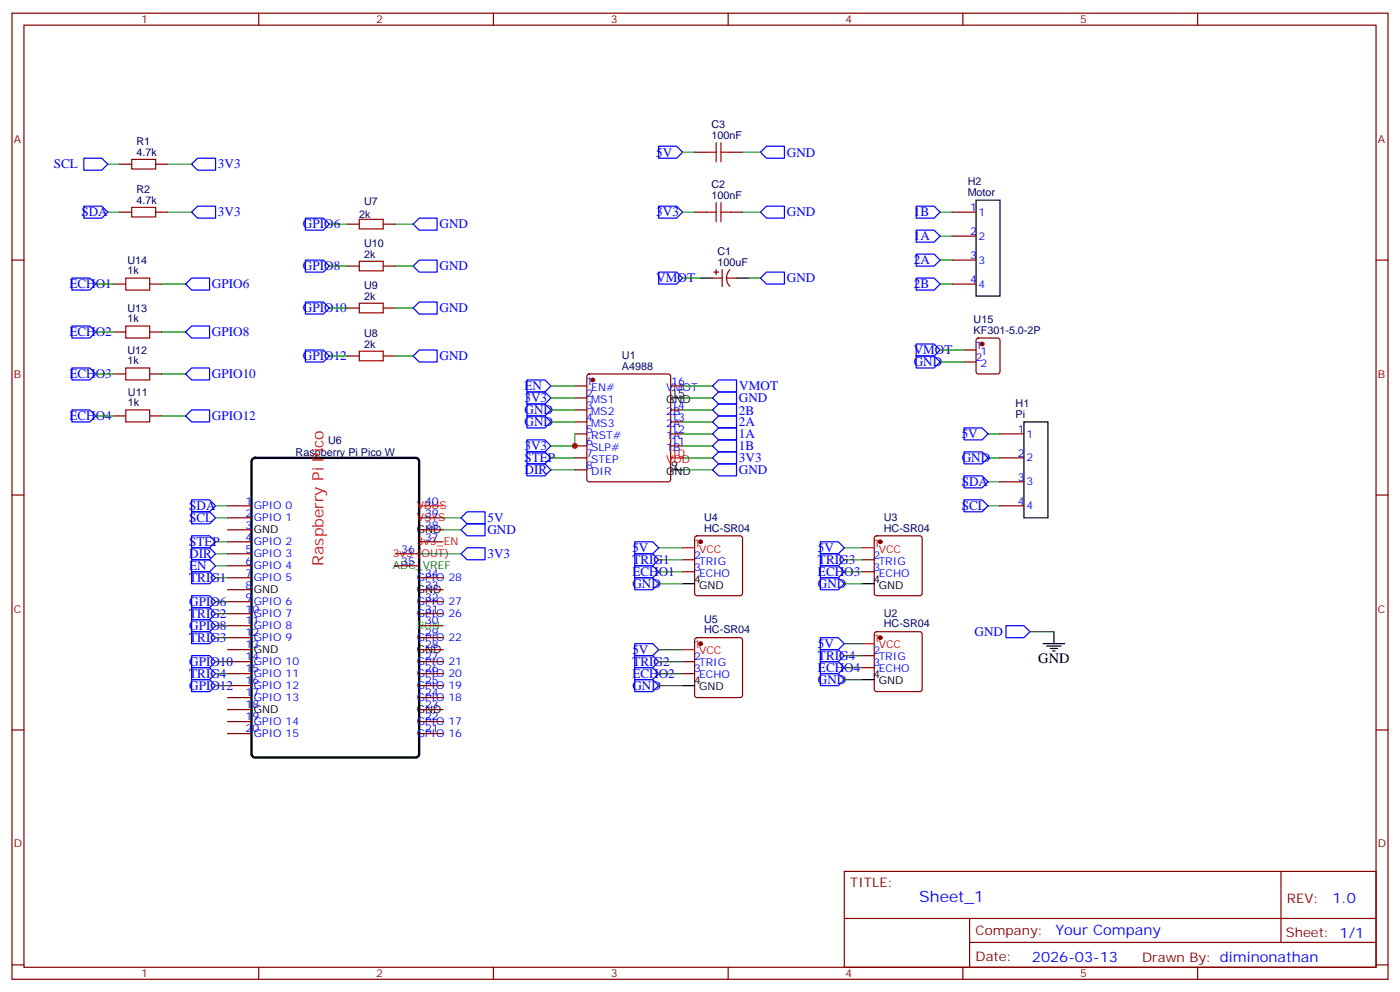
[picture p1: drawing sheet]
<svg xmlns="http://www.w3.org/2000/svg" width="412mm" height="292mm" viewBox="0 0 412 292" stroke-linecap="round" stroke-linejoin="round" font-family="sans-serif">
<g fill="none" stroke="#870000" stroke-width=".35">
<path d="M3.5 3.9h405.4v284.3h-405.4zM7.1 7.4h398.2v277.3h-398.2zM76.2 3.9v3.5M145.3 3.9v3.5M214.5 3.9v3.5M283.6 3.9v3.5M352.8 3.9v3.5M35.3 48.3h3.5M45.9 48.3h3.5M204.6 44.8h3.5M215.2 44.8h3.5M3.5 76.6h3.6"/>
<path d="M35.3 62.4h3.5M45.9 62.4h3.5M102.3 66h3.5M102.3 78.3h3.5M112.9 66h3.5M112.9 78.3h3.5M204.6 62.4h3.5M211 79.4v1.4M212.7 79.4v4.9M215 79.4a3.5 3.5 0 0 0 0 4.9M215.2 62.4h3.5M280.5 76.6h7"/>
<path d="M280.5 62.4h7M280.5 69.5h7M405.3 76.6h3.6M33.5 83.6h3.5M33.5 97.7h3.5M44.1 83.6h3.5M44.1 97.7h3.5M102.3 90.7h3.5M112.9 90.7h3.5M209.9 81.8h2.8M210.3 80.1h1.4M214.1 81.8h2.9"/>
<path d="M280.5 83.6h7M287.7 99.7l.5-.2h5.7l.6 .4 .1 9.5-.5 .6-5.9 .1-.6-.5-.1-9.4zM33.5 110.1h3.5M44.1 110.1h3.5M102.3 104.8h3.5M112.9 104.8h3.5M169.3 113.6h3.6M169.3 117.1h3.6M173.1 110.3l.5-.2h23.2l.5 .2 .3 .5v30.3l-.3 .5-.5 .2h-23.2l-.5-.2-.2-.5v-30.3zM197.6 113.6h3.5M284 103h3.5M284 106.5h3.5"/>
<path d="M33.5 122.4h3.5M44.1 122.4h3.5M169.3 120.6h3.6M169.3 124.2h3.6M169.3 127.7h3.6M169.3 131.2h3.6M169.3 134.8h3.6M169.3 138.3h3.6M197.6 120.6h3.5M197.6 124.2h3.5M197.6 127.7h3.5M197.6 131.2h3.5"/>
<path d="M294.6 127.7h7M294.6 134.8h7M3.5 145.7h3.6M67 148.9h7.1M67 152.4h7.1M67 155.9h7.1M67 159.5h7.1M123.5 152.4h7M123.5 155.9h7M123.5 159.5h7M204.8 157.9l.5-.2h12.7l.5 .2 .2 .5v16.2l-.2 .5-.5 .2h-12.7l-.5-.2-.2-.5v-16.2zM257.8 157.9l.4-.2h12.7l.5 .2 .2 .5v16.2l-.2 .5-.5 .2h-12.7l-.5-.2-.2-.5v-16.2z"/>
<path d="M294.6 148.9h7M294.6 141.8h7M405.3 145.7h3.6M67 163h7.1M67 166.5h7.1M67 170h7.1M67 173.6h7.1M67 177.1h7.1M116.4 163h7.1M116.4 166.5h7.1M123.5 170h7M123.5 173.6h7"/>
<path d="M123.5 177.1h7M201.1 164.7h3.5M201.1 168.3h3.5M254 164.7h3.5M254 168.3h3.5M67 194.7h7.1M67 198.3h7.1M67 180.6h7.1M67 184.1h7.1M67 187.7h7.1M67 191.2h7.1M123.5 194.7h7"/>
<path d="M123.5 198.3h7M123.5 180.6h7M123.5 184.1h7M123.5 187.7h7M123.5 191.2h7M201.1 194.7h3.5M201.1 198.3h3.5M204.8 187.9l.5-.2h12.7l.5 .2 .2 .5v16.2l-.2 .5-.5 .2h-12.7l-.5-.2-.2-.5v-16.2zM254 193h3.5M254 196.5h3.5M257.8 186.1l.4-.2h12.7l.5 .2 .2 .5v16.2l-.2 .5-.5 .3h-12.7l-.5-.3-.2-.5v-16.2zM3.5 214.8h3.6"/>
<path d="M67 201.8h7.1M67 205.3h7.1M67 208.8h7.1M67 212.4h7.1M67 215.9h7.1M123.5 201.8h7M123.5 205.3h7M123.5 208.8h7M123.5 212.4h7M123.5 215.9h7M405.3 214.8h3.6M248.7 256.5h156.6v28.2h-156.6z"/>
<path d="M377.3 256.5v20.9M248.7 270.3h156.5M285.6 277.4h119.6M285.6 270.3v14.1M3.5 284h3.6M76.2 284.7v3.5M145.3 284.7v3.5M214.5 284.7v3.5M283.6 284.7v3.5M352.8 284.7v3.5M405.3 284h3.6"/>
</g>
<g fill="#870000" stroke="#870000" stroke-width=".35">
<circle cx="174.6" cy="111.8" r=".53"/>
<circle cx="259.3" cy="187.7" r=".53"/>
<circle cx="259.3" cy="159.5" r=".53"/>
<circle cx="206.4" cy="159.5" r=".53"/>
<circle cx="206.4" cy="189.4" r=".53"/>
<circle cx="289.3" cy="101.2" r=".53"/>
</g>
<g fill="none" stroke="#000" stroke-width=".35">
<path d="M287.5 58.9h7.1v28.2h-7.1zM206.4 81.8h3.5M217 81.8h3.5M197.6 117.1h3.5M197.6 138.3h3.5M301.6 124.2h7.1v28.2h-7.1zM201.1 171.8h3.5M254 171.8h3.5M307.3 189.4h6.3M308.3 190.1h4.3M309.4 190.9h2.1M310.1 191.6h.7"/>
<path d="M310.4 185.9v3.5M201.1 201.8h3.5M254 200h3.5"/>
</g>
<path d="M197.6 134.8h3.5M123.5 148.9h7M201.1 161.2h3.5M254 161.2h3.5M201.1 191.2h3.5M254 189.4h3.5" fill="none" stroke="#f00" stroke-width=".35"/>
<g fill="none" stroke="#a10000" stroke-width=".35">
<path d="M38.8 46.9h7.1v2.8h-7.1zM208.1 44.8h2.9M211 42v5.6M211 59.6v5.7M212.4 42v5.6M212.4 59.6v5.7M212.4 44.8h2.8M38.8 61h7.1v2.9h-7.1zM105.8 64.6h7.1v2.8h-7.1zM105.8 76.9h7.1v2.8h-7.1zM208.1 62.4h2.9M212.4 62.4h2.8"/>
<path d="M37 96h7.1v3.5h-7.1zM37 81.8h7.1v3.6h-7.1zM105.8 89.3h7.1v2.8h-7.1zM37 108.3h7.1v3.5h-7.1zM105.8 103.4h7.1v2.8h-7.1zM37 120.6h7.1v3.6h-7.1z"/>
</g>
<g fill="none" stroke="#00f" stroke-width=".35">
<path d="M24.7 46.6h5.3l1.7 1.7-1.7 1.8h-5.3zM56.4 48.3l1.8-1.7h5.3v3.5h-5.3zM194 43h5.3l1.8 1.8-1.8 1.8h-5.3zM224 44.8l1.8-1.8h5.3v3.6h-5.3zM24.7 60.7h5.3l1.7 1.7-1.7 1.8h-5.3zM56.4 62.4l1.8-1.7h5.3v3.5h-5.3zM90 64.2h5.2l1.8 1.8-1.8 1.7h-5.2zM90 76.6h5.2l1.8 1.7-1.8 1.8h-5.2zM121.7 66l1.8-1.8h5.3v3.5h-5.3zM121.7 78.3l1.8-1.7h5.3v3.5h-5.3zM194 60.7h5.3l1.8 1.7-1.8 1.8h-5.3zM224 62.4l1.8-1.7h5.3v3.5h-5.3z"/>
<path d="M269.9 74.8h5.3l1.7 1.8-1.7 1.7h-5.3zM269.9 67.7h5.3l1.7 1.8-1.7 1.8h-5.3zM269.9 60.7h5.3l1.7 1.7-1.7 1.8h-5.3zM21.2 81.8h5.3l1.7 1.8-1.7 1.8h-5.3zM21.2 96h5.3l1.7 1.7-1.7 1.8h-5.3zM54.7 83.6l1.7-1.8h5.3v3.6h-5.3zM54.7 97.7l1.7-1.7h5.3v3.5h-5.3zM90 88.9h5.2l1.8 1.8-1.8 1.7h-5.2zM121.7 90.7l1.8-1.8h5.3v3.5h-5.3zM194 80.1h5.3l1.8 1.7-1.8 1.8h-5.3zM224 81.8l1.8-1.7h5.3v3.5h-5.3zM269.9 81.8h5.3l1.7 1.8-1.7 1.8h-5.3z"/>
<path d="M21.2 108.3h5.3l1.7 1.8-1.7 1.7h-5.3zM54.7 110.1l1.7-1.8h5.3v3.5h-5.3zM90 103h5.2l1.8 1.8-1.8 1.7h-5.2zM121.7 104.8l1.8-1.8h5.3v3.5h-5.3zM155.2 118.9h5.3l1.8 1.7-1.8 1.8h-5.3zM155.2 115.4h5.3l1.8 1.7-1.8 1.8h-5.3zM155.2 111.8h5.3l1.8 1.8-1.8 1.8h-5.3zM209.9 113.6l1.8-1.8h5.3v3.6h-5.3zM209.9 117.1l1.8-1.7h5.3v3.5h-5.3zM269.9 104.8h5.3l1.7 1.7-1.7 1.8h-5.3zM269.9 101.2h5.3l1.7 1.8-1.7 1.8h-5.3zM21.2 120.6h5.3l1.7 1.8-1.7 1.8h-5.3z"/>
<path d="M54.7 122.4l1.7-1.8h5.3v3.6h-5.3zM155.2 136.5h5.3l1.8 1.8-1.8 1.8h-5.3zM155.2 133h5.3l1.8 1.8-1.8 1.7h-5.3zM155.2 129.5h5.3l1.8 1.7-1.8 1.8h-5.3zM155.2 122.4h5.3l1.8 1.8-1.8 1.7h-5.3zM209.9 120.6l1.8-1.7h5.3v3.5h-5.3zM209.9 124.2l1.8-1.8h5.3v3.5h-5.3zM209.9 127.7l1.8-1.8h5.3v3.6h-5.3zM209.9 131.2l1.8-1.7h5.3v3.5h-5.3zM209.9 134.8l1.8-1.8h5.3v3.5h-5.3zM209.9 138.3l1.8-1.8h5.3v3.6h-5.3zM284 125.9h5.3l1.7 1.8-1.7 1.8h-5.3z"/>
<path d="M284 133h5.3l1.7 1.8-1.7 1.7h-5.3zM56.4 157.7h5.3l1.8 1.8-1.8 1.7h-5.3zM56.4 147.1h5.3l1.8 1.8-1.8 1.7h-5.3zM56.4 150.6h5.3l1.8 1.8-1.8 1.8h-5.3zM135.8 152.4l1.8-1.8h5.3v3.6h-5.3zM135.8 155.9l1.8-1.7h5.3v3.5h-5.3zM187 159.5h5.3l1.7 1.7-1.7 1.8h-5.3zM241.7 159.5h5.2l1.8 1.7-1.8 1.8h-5.2zM284 140.1h5.3l1.7 1.7-1.7 1.8h-5.3zM284 147.1h5.3l1.7 1.8-1.7 1.7h-5.3zM56.4 161.2h5.3l1.8 1.8-1.8 1.7h-5.3zM56.4 164.7h5.3l1.8 1.8-1.8 1.8h-5.3z"/>
<path d="M56.4 168.3h5.3l1.8 1.7-1.8 1.8h-5.3zM56.4 178.9h5.3l1.8 1.7-1.8 1.8h-5.3zM56.4 175.3h5.3l1.8 1.8-1.8 1.8h-5.3zM135.8 163l1.8-1.8h5.3v3.5h-5.3zM187 163h5.3l1.7 1.7-1.7 1.8h-5.3zM187 166.5h5.3l1.7 1.8-1.7 1.7h-5.3zM187 170h5.3l1.7 1.8-1.7 1.8h-5.3zM241.7 163h5.2l1.8 1.7-1.8 1.8h-5.2zM241.7 166.5h5.2l1.8 1.8-1.8 1.7h-5.2zM241.7 170h5.2l1.8 1.8-1.8 1.8h-5.2zM56.4 185.9h5.3l1.8 1.8-1.8 1.7h-5.3zM56.4 196.5h5.3l1.8 1.8-1.8 1.7h-5.3z"/>
<path d="M56.4 182.4h5.3l1.8 1.7-1.8 1.8h-5.3zM56.4 193h5.3l1.8 1.7-1.8 1.8h-5.3zM187 189.4h5.3l1.7 1.8-1.7 1.8h-5.3zM187 193h5.3l1.7 1.7-1.7 1.8h-5.3zM187 196.5h5.3l1.7 1.8-1.7 1.7h-5.3zM241.7 187.7h5.2l1.8 1.7-1.8 1.8h-5.2zM241.7 191.2h5.2l1.8 1.8-1.8 1.7h-5.2zM241.7 194.7h5.2l1.8 1.8-1.8 1.8h-5.2zM241.7 198.3h5.2l1.8 1.7-1.8 1.8h-5.2zM296.3 184.1h5.3l1.8 1.8-1.8 1.8h-5.3zM56.4 200h5.3l1.8 1.8-1.8 1.8h-5.3zM187 200h5.3l1.7 1.8-1.7 1.8h-5.3z"/>
</g>
<g fill="none" stroke="#008700" stroke-width=".35">
<path d="M31.7 48.3h3.6M49.4 48.3h7M201.1 44.8h3.5M218.7 44.8h5.3M31.7 62.4h3.6M49.4 62.4h7M97 66h5.3M97 78.3h5.3M116.4 66h5.3M116.4 78.3h5.3M201.1 62.4h3.5M218.7 62.4h5.3"/>
<path d="M276.9 62.4h3.6M276.9 69.5h3.6M276.9 76.6h3.6M28.2 83.6h5.3M28.2 97.7h5.3M47.6 83.6h7.1M47.6 97.7h7.1M97 90.7h5.3M116.4 90.7h5.3M201.1 81.8h5.3M220.5 81.8h3.5M276.9 83.6h3.6"/>
<path d="M28.2 110.1h5.3M47.6 110.1h7.1M97 104.8h5.3M116.4 104.8h5.3M162.3 117.1h7M162.3 113.6h7M201.1 117.1h8.8M201.1 113.6h8.8M276.9 103h7.1M276.9 106.5h7.1M28.2 122.4h5.3M47.6 122.4h7.1"/>
<path d="M162.3 138.3h7M162.3 134.8h7M162.3 124.2h7M162.3 120.6h7M169.3 127.7v3.5h-7M201.1 138.3h8.8M201.1 134.8h8.8M201.1 124.2h8.8M201.1 120.6h8.8M201.1 127.7h8.8M201.1 131.2h8.8M291 134.8h3.6"/>
<path d="M291 127.7h3.6M63.5 159.5h3.5M63.5 152.4h3.5M63.5 148.9h3.5M130.5 152.4h5.3M130.5 155.9h5.3M291 148.9h3.6M291 141.8h3.6M63.5 163h3.5M63.5 166.5h3.5M63.5 170h3.5M63.5 177.1h3.5"/>
<path d="M123.5 163h12.3M194 161.2h7.1M194 164.7h7.1M194 168.3h7.1M194 171.8h7.1M248.7 161.2h5.3M248.7 164.7h5.3M248.7 168.3h5.3M248.7 171.8h5.3M63.5 198.3h3.5M63.5 194.7h3.5M63.5 180.6h3.5"/>
<path d="M63.5 184.1h3.5M63.5 187.7h3.5M194 198.3h7.1M194 194.7h7.1M194 191.2h7.1M248.7 189.4h5.3M248.7 193h5.3M248.7 196.5h5.3M303.4 185.9h7M63.5 201.8h3.5M194 201.8h7.1M248.7 200h5.3"/>
</g>
<path d="M74.3 135.2l.8-.4h47.3l.9 .4 .2 .6v86.1l-.5 .9-.6 .2h-47.3l-.8-.5-.2-.6v-86.1z" fill="none" stroke="#000" stroke-width=".71"/>
<circle cx="169.3" cy="131.2" r=".88" fill="#c00"/>
<text font-size="4.6" fill="#f00" x="95.2" y="166.5" transform="rotate(-90 95.2 166.5)">Raspberry Pi Pico</text>
<text font-size="4.6" fill="#00f" x="270.8" y="265.5">Sheet_1</text>
<text font-size="4.2" x="305.9" y="195.1">GND</text>
<g font-size="4.2" fill="#00f">
<text x="392.5" y="265.7">1.0</text>
<text x="310.9" y="275.3">Your Company</text>
<text x="304" y="283.1">2026-03-13</text>
</g>
<g font-size="3.9" fill="#00f">
<text x="193.3" y="46.1">5V</text>
<text x="231.8" y="46.1">GND</text>
<text x="15.8" y="49.5">SCL</text>
<text x="64.2" y="49.6">3V3</text>
<text x="24" y="63.7">SDA</text>
<text x="64.2" y="63.7">3V3</text>
<text x="193.3" y="63.7">3V3</text>
<text x="231.8" y="63.7">GND</text>
<text x="269.2" y="63.7">1B</text>
<text x="89.3" y="67.2">GPIO6</text>
<text x="129.5" y="67.2">GND</text>
<text x="269.2" y="70.8">1A</text>
<text x="269.2" y="77.8">2A</text>
<text x="89.3" y="79.6">GPIO8</text>
<text x="129.5" y="79.6">GND</text>
<text x="193.3" y="83.1">VMOT</text>
<text x="231.8" y="83.1">GND</text>
<text x="20.5" y="84.9">ECHO1</text>
<text x="62.4" y="84.9">GPIO6</text>
<text x="269.2" y="84.9">2B</text>
<text x="89.3" y="91.9">GPIO10</text>
<text x="129.5" y="91.9">GND</text>
<text x="20.5" y="99">ECHO2</text>
<text x="62.4" y="99">GPIO8</text>
<text x="89.3" y="106">GPIO12</text>
<text x="129.5" y="106">GND</text>
<text x="269.2" y="107.8">GND</text>
<text x="269.2" y="104.3">VMOT</text>
<text x="20.5" y="111.3">ECHO3</text>
<text x="62.4" y="111.3">GPIO10</text>
<text x="154.5" y="118.4">3V3</text>
<text x="154.5" y="114.9">EN</text>
<text x="217.7" y="118.4">GND</text>
<text x="217.8" y="114.9">VMOT</text>
<text x="20.5" y="123.7">ECHO4</text>
<text x="62.4" y="123.7">GPIO12</text>
<text x="154.5" y="125.4">GND</text>
<text x="154.5" y="121.9">GND</text>
<text x="217.7" y="122">2B</text>
<text x="217.7" y="125.4">2A</text>
<text x="217.7" y="129">1A</text>
<text x="283.3" y="129">5V</text>
<text x="154.5" y="136">STEP</text>
<text x="154.5" y="132.5">3V3</text>
<text x="217.7" y="132.5">1B</text>
<text x="217.7" y="136">3V3</text>
<text x="283.3" y="136">GND</text>
<text x="154.5" y="139.5">DIR</text>
<text x="217.7" y="139.5">GND</text>
<text x="283.3" y="143.1">SDA</text>
<text x="55.7" y="150.1">SDA</text>
<text x="55.7" y="153.7">SCL</text>
<text x="143.6" y="153.7">5V</text>
<text x="283.3" y="150.1">SCL</text>
<text x="55.7" y="160.7">STEP</text>
<text x="143.6" y="157.2">GND</text>
<text x="55.7" y="164.2">DIR</text>
<text x="55.7" y="167.8">EN</text>
<text x="143.6" y="164.2">3V3</text>
<text x="186.3" y="162.5">5V</text>
<text x="186.3" y="166">TRIG1</text>
<text x="240.9" y="162.5">5V</text>
<text x="240.9" y="166">TRIG3</text>
<text x="55.7" y="171.3">TRIG1</text>
<text x="186.3" y="169.5">ECHO1</text>
<text x="186.3" y="173.1">GND</text>
<text x="240.9" y="169.5">ECHO3</text>
<text x="240.9" y="173.1">GND</text>
<text x="55.7" y="178.4">GPIO6</text>
<text x="55.7" y="181.9">TRIG2</text>
<text x="55.7" y="185.4">GPIO8</text>
<text x="55.7" y="188.9">TRIG3</text>
<text x="240.9" y="190.7">5V</text>
<text x="287.1" y="187.2">GND</text>
<text x="55.7" y="196">GPIO10</text>
<text x="186.3" y="192.5">5V</text>
<text x="186.3" y="196">TRIG2</text>
<text x="240.9" y="194.2">TRIG4</text>
<text x="240.9" y="197.8">ECHO4</text>
<text x="55.7" y="199.5">TRIG4</text>
<text x="55.7" y="203">GPIO12</text>
<text x="186.3" y="199.5">ECHO2</text>
<text x="186.3" y="203">GND</text>
<text x="240.9" y="201.3">GND</text>
</g>
<g font-size="3.9" fill="#800">
<text x="250.5" y="261.1">TITLE:</text>
<text x="379.1" y="265.7">REV:</text>
<text x="287.4" y="275.3">Company:</text>
<text x="378.7" y="275.9">Sheet: 1/1</text>
<text x="287.4" y="282.9">Date:</text>
<text x="336.4" y="283">Drawn By: diminonathan</text>
</g>
<g font-size="3.2" fill="#800">
<text x="41.6" y="6.9">1</text>
<text x="110.8" y="6.9">2</text>
<text x="179.9" y="6.9">3</text>
<text x="249.1" y="6.9">4</text>
<text x="318.2" y="6.9">5</text>
<text x="4.1" y="42">A</text>
<text x="405.9" y="42">A</text>
<text x="4.1" y="111.1">B</text>
<text x="405.9" y="111.1">B</text>
<text x="4.1" y="180.3">C</text>
<text x="405.9" y="180.3">C</text>
<text x="4.1" y="249.4">D</text>
<text x="405.9" y="249.4">D</text>
<text x="41.6" y="287.7">1</text>
<text x="110.8" y="287.7">2</text>
<text x="179.9" y="287.7">3</text>
<text x="249.1" y="287.7">4</text>
<text x="318.2" y="287.7">5</text>
</g>
<g font-size="3.2" fill="#000080">
<text x="209.6" y="40.9">100nF</text>
<text x="209.6" y="37.8">C3</text>
<text x="40.2" y="45.9">4.7k</text>
<text x="40.2" y="42.7">R1</text>
<text x="40.2" y="60">4.7k</text>
<text x="40.2" y="56.8">R2</text>
<text x="209.6" y="58.6">100nF</text>
<text x="209.6" y="55.4">C2</text>
<text x="285" y="57.7">Motor</text>
<text x="285" y="54.5">H2</text>
<text x="105.8" y="64.2">2k</text>
<text x="107.2" y="60.4">U7</text>
<text x="37.5" y="77.6">U14</text>
<text x="107.2" y="75.8">2k</text>
<text x="107.2" y="72.7">U10</text>
<text x="211.3" y="75.2">C1</text>
<text x="37.5" y="80.8">1k</text>
<text x="211.3" y="78.3">100uF</text>
<text x="107.2" y="88.2">2k</text>
<text x="107.2" y="85.1">U9</text>
<text x="37.5" y="94.9">1k</text>
<text x="37.5" y="91.8">U13</text>
<text x="286.8" y="95.1">U15</text>
<text x="107.2" y="99.2">U8</text>
<text x="286.8" y="98.2">KF301-5.0-2P</text>
<text x="37.5" y="107.2">1k</text>
<text x="37.5" y="104.1">U12</text>
<text x="107.2" y="102.3">2k</text>
<text x="183.2" y="105.7">U1</text>
<text x="183.2" y="108.8">A4988</text>
<text x="37.7" y="119.6">1k</text>
<text x="37.7" y="116.5">U11</text>
<text x="299.2" y="119.8">H1</text>
<text x="299.2" y="122.9">Pi</text>
<text x="96.7" y="130.6">U6</text>
<text x="87.1" y="134.2">Raspberry Pi Pico W</text>
<text x="207.4" y="153.3">U4</text>
<text x="260.4" y="153.3">U3</text>
<text x="207.4" y="156.4">HC-SR04</text>
<text x="260.4" y="156.4">HC-SR04</text>
<text x="207.4" y="183.3">U5</text>
<text x="260.4" y="184.7">HC-SR04</text>
<text x="260.4" y="181.5">U2</text>
<text x="207.4" y="186.4">HC-SR04</text>
</g>
<g font-size="3.2" fill="#00f">
<text x="285.8" y="62.1">1</text>
<text x="288.2" y="63.5">1</text>
<text x="285.8" y="69.1">2</text>
<text x="288.2" y="70.6">2</text>
<text x="285.8" y="76.2">3</text>
<text x="288.2" y="77.6">3</text>
<text x="285.8" y="83.3">4</text>
<text x="288.2" y="84.7">4</text>
<text x="287.3" y="102.7">1</text>
<text x="287.3" y="106.2">2</text>
<text x="288.8" y="104.4">1</text>
<text x="288.8" y="107.9">2</text>
<text x="172.7" y="113.2">1</text>
<text x="197.7" y="113.2">16</text>
<text x="172.7" y="116.8">2</text>
<text x="174.2" y="115">EN#</text>
<text x="174.2" y="118.5">MS1</text>
<text x="196.3" y="115">VMOT</text>
<text x="172.7" y="120.3">3</text>
<text x="172.7" y="123.8">4</text>
<text x="174.2" y="122.1">MS2</text>
<text x="174.2" y="125.6">MS3</text>
<text x="196.3" y="125.6">2A</text>
<text x="196.3" y="122.1">2B</text>
<text x="197.7" y="123.8">13</text>
<text x="197.7" y="120.3">14</text>
<text x="172.7" y="127.4">5</text>
<text x="172.7" y="130.9">6</text>
<text x="174.2" y="129.1">RST#</text>
<text x="196.3" y="129.1">1A</text>
<text x="197.7" y="130.9">11</text>
<text x="197.7" y="127.4">12</text>
<text x="299.9" y="127.4">1</text>
<text x="302.3" y="128.8">1</text>
<text x="172.7" y="134.4">7</text>
<text x="172.7" y="137.9">8</text>
<text x="174.2" y="132.6">SLP#</text>
<text x="174.2" y="136.2">STEP</text>
<text x="196.3" y="132.6">1B</text>
<text x="299.9" y="134.4">2</text>
<text x="302.3" y="135.8">2</text>
<text x="174.2" y="139.7">DIR</text>
<text x="299.9" y="141.5">3</text>
<text x="302.3" y="142.9">3</text>
<text x="72.3" y="148.5">1</text>
<text x="74.8" y="149.9">GPIO 0</text>
<text x="125.2" y="148.5">40</text>
<text x="299.9" y="148.5">4</text>
<text x="302.3" y="149.9">4</text>
<text x="72.3" y="152">2</text>
<text x="72.3" y="155.6">3</text>
<text x="74.8" y="153.5">GPIO 1</text>
<text x="125.2" y="155.6">38</text>
<text x="125.2" y="152">39</text>
<text x="72.3" y="159.1">4</text>
<text x="74.8" y="160.5">GPIO 2</text>
<text x="125.2" y="159.1">37</text>
<text x="72.3" y="162.6">5</text>
<text x="72.3" y="166.2">6</text>
<text x="74.8" y="164">GPIO 3</text>
<text x="74.8" y="167.6">GPIO 4</text>
<text x="118.2" y="166.2">35</text>
<text x="118.2" y="162.6">36</text>
<text x="204.4" y="164.4">2</text>
<text x="204.4" y="167.9">3</text>
<text x="205.9" y="166.2">TRIG</text>
<text x="257.4" y="164.4">2</text>
<text x="257.4" y="167.9">3</text>
<text x="258.8" y="166.2">TRIG</text>
<text x="72.3" y="169.7">7</text>
<text x="72.3" y="173.2">8</text>
<text x="74.8" y="171.1">GPIO 5</text>
<text x="122.8" y="171.1">GPIO 28</text>
<text x="125.2" y="173.2">33</text>
<text x="125.2" y="169.7">34</text>
<text x="205.9" y="169.7">ECHO</text>
<text x="258.8" y="169.7">ECHO</text>
<text x="72.3" y="176.7">9</text>
<text x="74.8" y="178.2">GPIO 6</text>
<text x="122.8" y="178.2">GPIO 27</text>
<text x="125.2" y="176.7">32</text>
<text x="72.3" y="180.3">10</text>
<text x="72.3" y="183.8">11</text>
<text x="74.8" y="181.7">GPIO 7</text>
<text x="74.8" y="185.2">GPIO 8</text>
<text x="122.8" y="181.7">GPIO 26</text>
<text x="125.2" y="183.8">30</text>
<text x="125.2" y="180.3">31</text>
<text x="72.3" y="187.3">12</text>
<text x="72.3" y="190.9">13</text>
<text x="74.8" y="188.7">GPIO 9</text>
<text x="122.8" y="188.7">GPIO 22</text>
<text x="125.2" y="190.9">28</text>
<text x="125.2" y="187.3">29</text>
<text x="72.3" y="194.4">14</text>
<text x="72.3" y="197.9">15</text>
<text x="74.8" y="195.8">GPIO 10</text>
<text x="122.8" y="195.8">GPIO 21</text>
<text x="125.2" y="197.9">26</text>
<text x="125.2" y="194.4">27</text>
<text x="204.4" y="194.4">2</text>
<text x="204.4" y="197.9">3</text>
<text x="205.9" y="196.1">TRIG</text>
<text x="257.4" y="192.6">2</text>
<text x="257.4" y="196.1">3</text>
<text x="258.8" y="194.4">TRIG</text>
<text x="258.8" y="197.9">ECHO</text>
<text x="72.3" y="201.4">16</text>
<text x="74.8" y="199.3">GPIO 11</text>
<text x="74.8" y="202.8">GPIO 12</text>
<text x="122.8" y="202.8">GPIO 19</text>
<text x="122.8" y="199.3">GPIO 20</text>
<text x="125.2" y="201.4">25</text>
<text x="205.9" y="199.7">ECHO</text>
<text x="72.3" y="205">17</text>
<text x="72.3" y="208.5">18</text>
<text x="74.8" y="206.4">GPIO 13</text>
<text x="122.8" y="206.4">GPIO 18</text>
<text x="125.2" y="208.5">23</text>
<text x="125.2" y="205">24</text>
<text x="72.3" y="212">19</text>
<text x="72.3" y="215.5">20</text>
<text x="74.8" y="213.4">GPIO 14</text>
<text x="122.8" y="213.4">GPIO 17</text>
<text x="125.2" y="215.5">21</text>
<text x="125.2" y="212">22</text>
<text x="74.8" y="217">GPIO 15</text>
<text x="122.8" y="217">GPIO 16</text>
</g>
<g font-size="3.2">
<text x="196.3" y="118.5">GND</text>
<text x="197.7" y="116.8">15</text>
<text x="197.7" y="137.9">9</text>
<text x="196.3" y="139.7">GND</text>
<text x="74.8" y="157">GND</text>
<text x="122.8" y="157">GND</text>
<text x="204.4" y="171.4">4</text>
<text x="205.9" y="173.2">GND</text>
<text x="257.4" y="171.4">4</text>
<text x="258.8" y="173.2">GND</text>
<text x="74.8" y="174.6">GND</text>
<text x="122.8" y="174.6">GND</text>
<text x="74.8" y="192.3">GND</text>
<text x="122.8" y="192.3">GND</text>
<text x="204.4" y="201.4">4</text>
<text x="205.9" y="203.2">GND</text>
<text x="257.4" y="199.7">4</text>
<text x="258.8" y="201.4">GND</text>
<text x="74.8" y="209.9">GND</text>
<text x="122.8" y="209.9">GND</text>
</g>
<g font-size="3.2" fill="#f00">
<text x="196.3" y="136.2">VDD</text>
<text x="197.7" y="134.4">10</text>
<text x="122.8" y="149.9">VBUS</text>
<text x="122.8" y="153.5">VSYS</text>
<text x="122.8" y="160.5">3v3_EN</text>
<text x="204.4" y="160.9">1</text>
<text x="257.4" y="160.9">1</text>
<text x="115.7" y="164">3v3 (OUT)</text>
<text x="205.9" y="162.6">VCC</text>
<text x="258.8" y="162.6">VCC</text>
<text x="204.4" y="190.9">1</text>
<text x="257.4" y="189.1">1</text>
<text x="258.8" y="190.9">VCC</text>
<text x="205.9" y="192.6">VCC</text>
</g>
<text font-size="3.2" fill="#060" x="115.7" y="167.6">ADC_VREF</text>
<text font-size="3.2" fill="#0f0" x="122.8" y="185.2">RUN</text>
</svg>
